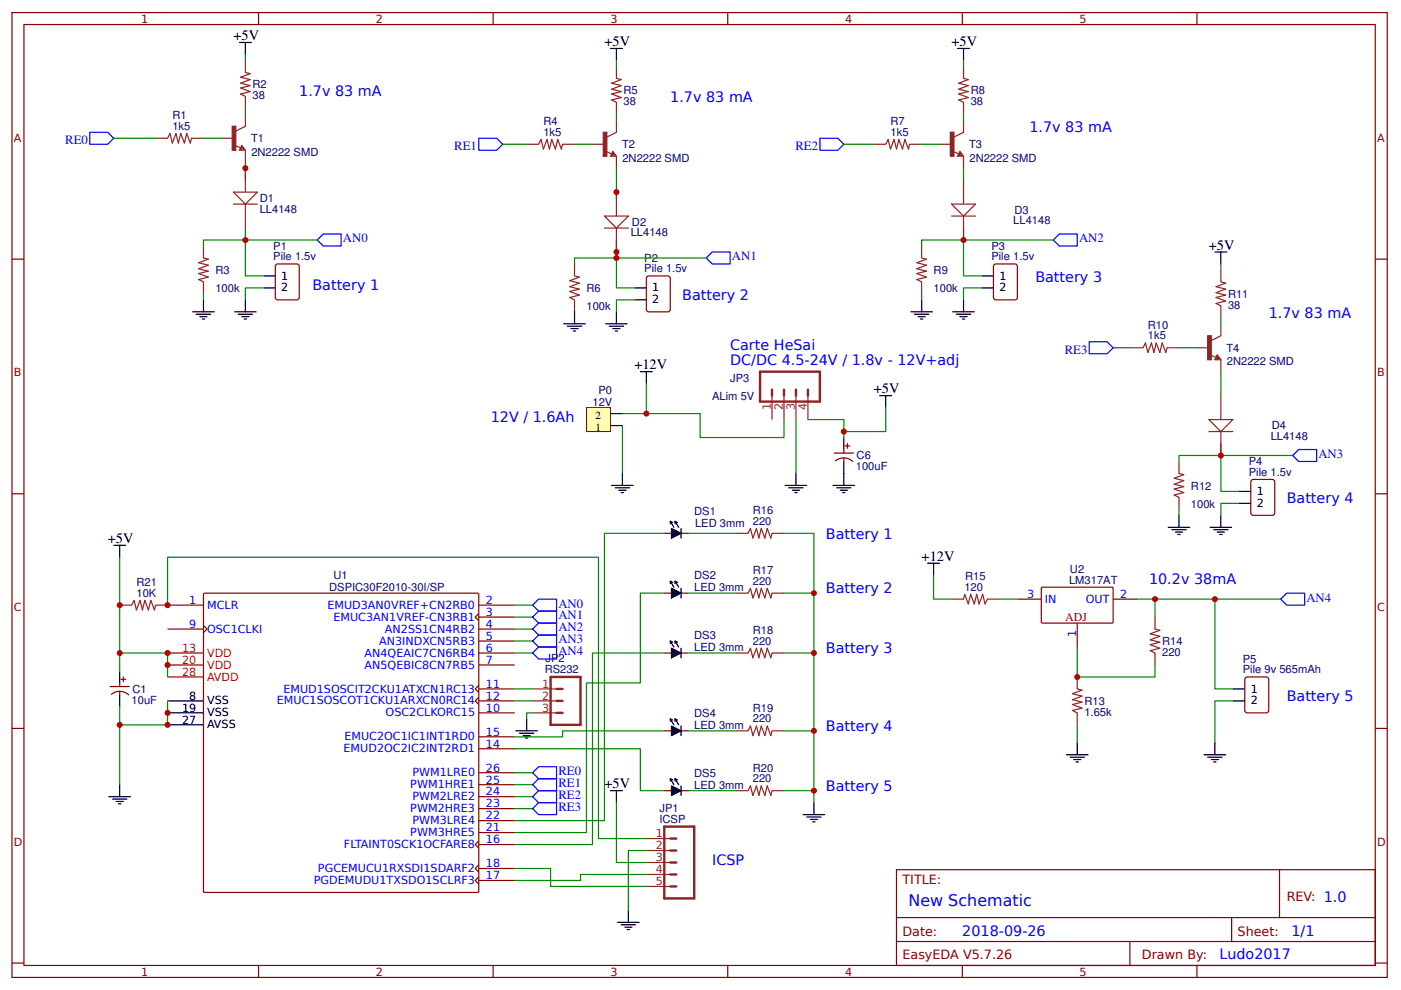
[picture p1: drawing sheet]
<svg xmlns="http://www.w3.org/2000/svg" width="310mm" height="219mm" viewBox="0 0 310 219" stroke-linecap="round" stroke-linejoin="round" font-family="sans-serif">
<g fill="none" stroke="#800" stroke-width=".26">
<path d="M2.6 2.8h304.1v213.2h-304.1zM5.3 5.4h298.7v208h-298.7zM57.1 2.8v2.6M109 2.8v2.6M160.9 2.8v2.6M212.7 2.8v2.6M264.6 2.8v2.6M2.6 57.3h2.7M60.9 58.6l.5-.3h4.2l.5 .3v7.1l-.2 .5-4.5 .1-.5-.3zM219.7 58.6l.4-.3h4.3l.4 .3 .1 7.1-.3 .5-4.5 .1-.4-.3zM304 57.3h2.7M142.9 61.2l.5-.2h4.2l.5 .2 .1 7.2-.3 .5h-4.5l-.5-.2z"/>
<path d="M2.6 109.1h2.7M276.6 106.2l.4-.2h4.3l.4 .2 .1 7.2-.3 .4-4.5 .1-.4-.3zM304 109.1h2.7M37 133.7h8M37 139h8M45 138.2l.8 .8-.8 .8M45.1 131.1h60.5l.2 .1v65.8l-.1 .2h-60.5l-.2-.1v-65.7zM105.8 135.6l-.8 .8 .8 .8M105.8 133.7h8M105.8 136.4h8M105.8 139h8M105.8 151.5l-.8 .8 .8 .8"/>
<path d="M105.8 154.1l-.8 .8 .8 .8M105.8 141.7h8M105.8 144.3h8M105.8 147h8M105.8 157.6h8M105.8 152.3h8M105.8 154.9h8M275.2 149.9l.5-.3h4.2l.5 .3 .1 7.1-.3 .5-4.5 .1-.5-.3zM2.6 161h2.7M105.8 165.5h8M105.8 162.9h8M105.8 178.7h8"/>
<path d="M105.8 176.1h8M105.8 173.4h8M105.8 170.8h8M304 161h2.7M105.8 185.9l-.8 .8 .8 .8M105.8 193.8l-.8 .8 .8 .8M105.8 191.2l-.8 .8 .8 .7M105.8 186.7h8M105.8 194.6h8M105.8 192h8M105.8 184h8M105.8 181.4h8"/>
<path d="M198.2 192.2h105.8v21.2h-105.8zM282.8 192.2v10.6M2.6 212.9h2.7M57.1 213.4v2.6M109 213.4v2.6M160.9 213.4v2.6M198.2 202.8h105.8M198.2 208.1h105.8M212.7 213.4v2.6M249.8 208.1v5.3M264.6 213.4v2.6M272.3 202.8v5.3"/>
<path d="M304 212.9h2.7"/>
</g>
<g fill="none" stroke="#000" stroke-width=".26">
<path d="M52.9 9.4h2.7M54.2 9.4v2.6M134.9 10.7h2.7M136.3 10.7v2.7M211.7 10.7h2.6M213 10.7v2.7M268.6 55.7h2.6M269.9 55.7v2.6M42.6 68.9h4.8M43.4 69.5h3.2M44.2 70h1.6M44.7 70.5h.5"/>
<path d="M45 66.3v2.6M51.9 68.9h4.7M52.7 69.5h3.1M53.4 70h1.6M54 70.5h.5M54.2 66.3v2.6M58.2 61h2.7M58.2 63.6h2.7M124.6 71.6h4.8M125.4 72.1h3.2M126.2 72.6h1.6M126.7 73.2h.6"/>
<path d="M127 68.9v2.7M133.9 71.6h4.7M134.7 72.1h3.1M135.5 72.6h1.6M136 73.2h.5M136.3 68.9v2.7M140.2 63.6h2.7M140.2 66.3h2.7M201.3 68.9h4.8M202.1 69.5h3.2M202.9 70h1.6M203.5 70.5h.5"/>
<path d="M203.7 66.3v2.6M210.6 68.9h4.8M211.4 69.5h3.2M212.2 70h1.6M212.7 70.5h.6M213 66.3v2.6M217 61h2.6M217 63.6h2.6M258.2 116.5h4.8M259 117.1h3.2M259.8 117.6h1.6M260.3 118.1h.6"/>
<path d="M260.6 113.9v2.6M267.5 116.5h4.8M268.3 117.1h3.2M269.1 117.6h1.6M269.6 118.1h.5M269.9 113.9v2.6M273.8 108.6h2.7M273.8 111.3h2.7M25.1 120.5h2.7M26.5 120.5v2.7M205.1 124.5h2.6M206.4 124.5v2.6"/>
<path d="M37 154.9h8M37 157.6h8M272.5 154.9h2.7M272.5 152.3h2.7M24.1 176.1h4.7M24.9 176.6h3.1M25.7 177.1h1.6M26.2 177.7h.5M26.5 173.4v2.7M37 160.2h8M134.9 174.8h2.7M136.3 174.8v2.6"/>
<path d="M179.9 177.4v2.6M235.7 166.8h4.8M236.5 167.3h3.2M237.3 167.9h1.6M237.9 168.4h.5M238.1 164.2v2.6M266.2 166.8h4.7M267 167.3h3.1M267.8 167.9h1.5M268.3 168.4h.5M268.6 164.2v2.6M177.5 180h4.8"/>
<path d="M178.3 180.6h3.2M179.1 181.1h1.6M179.7 181.6h.5M136.5 203.9h4.8M137.3 204.4h3.2M138.1 204.9h1.6M138.6 205.4h.6M138.9 201.2v2.7"/>
</g>
<path d="M37 144.3h8M37 147h8M37 149.6h8" fill="none" stroke="#f00" stroke-width=".26"/>
<g fill="none" stroke="#8d2323" stroke-width=".26">
<path d="M54.2 13.4v2.6l1.1 .3-2.1 .8 2.1 .5-2.1 .8 2.1 .5-2.1 .5 2.1 .8-2.1 .6 1 .5v2.6M136.3 14.7v2.6l1 .3-2.1 .8 2.1 .5-2.1 .8 2.1 .5-2.1 .6 2.1 .8-2.1 .5 1.1 .5v2.7M213 14.7v2.6l1 .3-2.1 .8 2.1 .5-2.1 .8 2.1 .5-2.1 .6 2.1 .8-2.1 .5 1.1 .5v2.7M34.4 30.6h2.6l.6-1.1 .5 2.1 .8-2.1 .5 2.1 .6-2.1 .7 2.1 .6-2.1 .8 2.1 .2-1h2.7M48.9 30.6h2.7M51.9 32.1l1.3 .6M53.4 32.1l.8 1.1h-1.3zM53.4 32.4l.6 .5h-.8zM53.4 32.7v.2M54.2 25.3v2.6l-2.1 1.1M54.2 33.2v2.7M116.4 31.9h2.7l.5-1.1 .5 2.1 .8-2.1 .5 2.1 .6-2.1 .8 2.1 .5-2.1 .8 2.1 .3-1h2.6"/>
<path d="M131 31.9h2.6M133.9 33.5l1.3 .5M135.5 33.5l.8 1h-1.4zM135.5 33.7l.5 .6h-.8zM135.5 34v.3M136.3 26.6v2.6l-2.2 1.1M136.3 34.5v2.7M193.1 31.9h2.7l.5-1.1 .5 2.1 .8-2.1 .6 2.1 .5-2.1 .8 2.1 .5-2.1 .8 2.1 .3-1h2.6M207.7 31.9h2.6M210.6 33.5l1.3 .5M212.2 33.5l.8 1h-1.3zM212.2 33.7l.5 .6h-.8z"/>
<path d="M212.2 34v.3M213 26.6v2.6l-2.1 1.1M213 34.5v2.7M45 54.4v2.6l1 .3-2.1 .8 2.1 .5-2.1 .8 2.1 .5-2.1 .6 2.1 .8-2.1 .5 1.1 .5v2.7M127 58.3v2.7l1.1 .3-2.2 .7 2.2 .6-2.2 .8 2.2 .5-2.2 .5 2.2 .8-2.2 .5 1.1 .6v2.6M203.7 54.4v2.6l1.1 .3-2.1 .8 2.1 .5-2.1 .8 2.1 .5-2.1 .6 2.1 .8-2.1 .5 1 .5v2.7M269.9 59.7v2.6l1 .3-2.1 .8 2.1 .5-2.1 .8 2.1 .5-2.1 .5 2.1 .8-2.1 .6 1.1 .5v2.6M250 76.9h2.7l.5-1.1 .5 2.1 .8-2.1 .6 2.1 .5-2.1 .8 2.1 .5-2.1 .8 2.1 .3-1h2.6M264.6 76.9h2.6M267.5 78.4l1.3 .6M269.1 78.4l.8 1.1h-1.3zM269.1 78.7l.5 .5h-.8z"/>
<path d="M269.1 79v.2M269.9 71.6v2.6l-2.1 1.1M269.9 79.5v2.7M162.7 117.9h2.7l.5-1.1 .5 2.1 .8-2.1 .5 2.1 .6-2.1 .8 2.1 .5-2.1 .8 2.1 .3-1h2.6M260.6 102v2.6l1.1 .3-2.1 .8 2.1 .5-2.1 .8 2.1 .6-2.1 .5 2.1 .8-2.1 .5 1 .5v2.7M26.5 133.7h2.6l.5-1 .6 2.1 .8-2.1 .5 2.1 .5-2.1 .8 2.1 .5-2.1 .8 2.1 .3-1.1h2.6M162.7 131.1h2.7l.5-1.1 .5 2.2 .8-2.2 .5 2.2 .6-2.2 .8 2.2 .5-2.2 .8 2.2 .3-1.1h2.6M255.3 136.4v2.6l1.1 .3-2.1 .8 2.1 .5-2.1 .8 2.1 .5-2.1 .6 2.1 .8-2.1 .5 1 .5v2.7M162.7 144.3h2.7l.5-1 .5 2.1 .8-2.1 .5 2.1 .6-2.1 .8 2.1 .5-2.1 .8 2.1 .3-1.1h2.6M162.7 161.5h2.7l.5-1 .5 2.1 .8-2.1 .5 2.1 .6-2.1 .8 2.1 .5-2.1 .8 2.1 .3-1.1h2.6M162.7 174.8h2.7l.5-1.1 .5 2.1 .8-2.1 .5 2.1 .6-2.1 .8 2.1 .5-2.1 .8 2.1 .3-1h2.6"/>
</g>
<g fill="#8d2323" stroke="#8d2323" stroke-width=".26">
<path d="M51.3 27.9h.8v5.3h-.8z"/>
<path d="M133.3 29.2h.8v5.3h-.8z"/>
<path d="M210.1 29.2h.8v5.3h-.8z"/>
<path d="M267 74.2h.8v5.3h-.8z"/>
</g>
<g fill="none" stroke="#080" stroke-width=".26">
<path d="M54.2 12v1.4M136.3 13.4v1.3M213 13.4v1.3M45 30.6h3.9M54.2 23.9v1.4M127 31.9h4M136.3 25.3v1.3M203.7 31.9h4M213 25.3v1.3M54.2 50.4v10.6h4M54.2 53h15.9M136.3 53v10.6h3.9"/>
<path d="M136.3 57h19.8M213 50.4v10.6h4M213 53h19.8M269.9 58.3v1.4M45 65v1.3M58.2 63.6h-4v2.7M140.2 66.3h-3.9v2.6M203.7 65v1.3M217 63.6h-4v2.7M260.6 76.9h4M269.9 70.2v1.4M269.9 98v10.6h3.9"/>
<path d="M152.1 117.9h10.6M173.3 117.9h6.6v59.5M260.6 112.6v1.3M269.9 100.7h15.9M273.8 111.3h-3.9v2.6M26.5 123.2v21.1h10.5v5.3M37 133.7v-10.5h95.3v62.1h10.6M113.8 133.7h3.9M113.8 136.4h3.9M113.8 139h3.9M146.8 131.1h-5.2v19.8h-12v33.1h-15.8M152.1 131.1h10.6"/>
<path d="M173.3 131.1h6.6M255.3 132.4h13.3v19.9h3.9M37 154.9v5.3h-10.5v13.2M113.8 141.7h3.9M113.8 144.3h3.9M152.1 144.3h10.6M173.3 144.3h6.6M272.5 154.9h-3.9v9.3M113.8 165.5h27.8v9.3h5.2M113.8 170.8h3.9M113.8 173.4h3.9M113.8 176.1h3.9"/>
<path d="M113.8 178.7h3.9M136.3 177.4v13.2h6.6M146.8 161.5h-22.4v1.4h-10.6M152.1 174.8h10.6M173.3 174.8h6.6M173.3 161.5h6.6M113.8 192h7.9v3.9h21.2M142.9 188h-4v13.2M142.9 193.3h-14.6v1.3h-14.5"/>
</g>
<g fill="none" stroke="#00f" stroke-width=".26">
<path d="M19.8 29.2h4l1.3 1.4-1.3 1.3h-4zM105.8 30.6h4l1.3 1.3-1.3 1.3h-4zM181.2 30.6h4l1.3 1.3-1.3 1.3h-4zM70.1 53l1.3-1.3h4v2.7h-4zM156.1 57l1.3-1.3h4v2.6h-4zM234.2 51.7h3.9v2.7h-3.9l-1.4-1.4zM240.8 75.5h3.9l1.4 1.4-1.4 1.3h-3.9zM285.8 100.7l1.3-1.3h3.9v2.6h-3.9zM117.7 133.7l1.4-1.3h3.9v2.7h-3.9zM117.7 139l1.4-1.3h3.9v2.7h-3.9zM119.1 135.1h3.9v2.6h-3.9l-1.4-1.3zM283.1 132.4l1.3-1.3h4v2.6h-4z"/>
<path d="M117.7 141.7l1.4-1.3h3.9v2.6h-3.9zM119.1 143h3.9v2.7h-3.9l-1.4-1.4zM117.7 170.8l1.4-1.3h3.9v2.6h-3.9zM117.7 173.4l1.4-1.3h3.9v2.7h-3.9zM117.7 178.7l1.4-1.3h3.9v2.6h-3.9zM119.1 174.8h3.9v2.6h-3.9l-1.4-1.3z"/>
</g>
<path d="M129.6 90.1h5.3v5.3h-5.3z" fill="#ffffb0" stroke="#800000" stroke-width=".22"/>
<g fill="none" stroke="#000" stroke-width=".26">
<path d="M134.9 94.1h2.7M134.9 91.4h2.7M141.6 82.2h2.6M142.9 82.2v2.6M186.5 96.7v2.7M194.5 87.4h2.6M195.8 87.4v2.7M135.2 107.3h4.8M136 107.8h3.2M136.8 108.3h1.6M137.3 108.9h.5M137.6 104.6v2.7"/>
<path d="M148.2 115.2l.8 1.3M148.4 116.8l2.1 1.1-2.1 1zM148.4 117.1l1.9 .8-1.9 .8M148.7 115.5l-.5-.3v.6M148.7 117.6l.8-.3-1.1 .6 1.4-.3-1.4 .5 1.4-.2-1.1 .5 1.3-.5-1.3-.8v1.6M148.7 117.3h.3M149.2 115.2l.8 1.3M149.8 115.5l-.6-.3v.6M150.5 116.8v2.1M173.6 107.3h4.7M174.4 107.8h3.1M175.2 108.3h1.5"/>
<path d="M175.7 108.9h.5M175.9 104.6v2.7M184.1 107.3h4.8M184.9 107.8h3.2M185.7 108.3h1.6M186.3 108.9h.5M186.5 102v5.3M148.2 128.5l.8 1.3M148.4 130l2.1 1.1-2.1 1.1zM148.4 130.3l1.9 .8-1.9 .8M148.7 128.7l-.5-.2v.5M148.7 130.8l.8-.2-1.1 .5 1.4-.3-1.4 .6 1.4-.3-1.1 .5 1.3-.5-1.3-.8v1.6"/>
<path d="M148.7 130.6h.3M149.2 128.5l.8 1.3M149.8 128.7l-.6-.2v.5M150.5 130v2.2M26.5 148.3v2.6M26.5 153.6v2.6M116.4 158.9v2.6M148.2 141.7l.8 1.3M148.2 158.9l.8 1.3M148.4 143.3l2.1 1-2.1 1.1zM148.4 143.5l1.9 .8-1.9 .8M148.7 141.9l-.5-.2v.5"/>
<path d="M148.7 144.1l.8-.3-1.1 .5 1.4-.2-1.4 .5 1.4-.3-1.1 .6 1.3-.6-1.3-.8v1.6M148.7 159.1l-.5-.2v.5M148.7 143.8h.3M149.2 141.7l.8 1.3M149.2 158.9l.8 1.3M149.8 141.9l-.6-.2v.5M149.8 159.1l-.6-.2v.5M150.5 143.3v2.1M114 161.5h4.8M114.8 162.1h3.2M115.6 162.6h1.6M116.2 163.1h.5"/>
<path d="M148.2 172.1l.8 1.3M148.4 160.5l2.1 1-2.1 1.1zM148.4 160.7l1.9 .8-1.9 .8M148.4 173.7l2.1 1.1-2.1 1zM148.4 174l1.9 .8-1.9 .8M148.7 161.3l.8-.3-1.1 .5 1.4-.2-1.4 .5 1.4-.3-1.1 .6 1.3-.6-1.3-.8v1.6M148.7 172.4l-.5-.3v.5M148.7 174.5l.8-.3-1.1 .6 1.4-.3-1.4 .5 1.4-.2-1.1 .5 1.3-.5-1.3-.8v1.6M148.7 161h.3M148.7 174.2h.3M149.2 172.1l.8 1.3M149.8 172.4l-.6-.3v.5"/>
<path d="M150.5 160.5v2.1M150.5 173.7v2.1"/>
</g>
<g fill="none" stroke="#080" stroke-width=".26">
<path d="M25.1 30.6h9.3M54.2 35.9v3.9M111.1 31.9h5.3M136.3 37.2v6.6M186.5 31.9h6.6M213 37.2v2.6M54.2 53h-9.2v1.4M136.3 57h-9.3v1.3M213 53h-9.3v1.4M246.1 76.9h3.9M137.6 91.4h17.2v5.3h18.5v-4M137.6 94.1v10.5"/>
<path d="M142.9 84.8v6.6M175.9 92.7v11.9M178.6 92.7h7.9v2.7M195.8 90.1v5.3h-9.3v1.3M269.9 82.2v5.2M146.8 117.9h-13.2v63.5h-19.8M269.9 100.7h-9.3v1.3M206.4 127.1v5.3h3.9M220.9 132.4h4M251.4 132.4h3.9v4M268.6 132.4h14.5M26.5 144.3v4"/>
<path d="M26.5 156.2v4M113.8 152.3h3.9M113.8 154.9h3.9M117.7 157.6h-1.3v1.3M146.8 144.3h-15.8v42.4h-17.2M238.1 143v6.6h17.2v-2.6M152.1 161.5h10.6M238.1 160.2v4"/>
</g>
<g fill="none" stroke="#800" stroke-width=".26">
<path d="M186.5 99.4v.7M186.8 98.6h1.1M187.3 98v1.1M146.8 117.9h1.6M150.5 117.9h1.6M184.4 100.1h4.2M184.6 101.9a2.84 2.84 0 0 1 4 .2M186.5 101.2v.8M146.8 131.1h1.6M150.5 131.1h1.6M224.9 132.4h5.3M230.2 129.9l.3-.1h15.4l.2 .2-.1 7.6-.2 .1h-15.5l-.1-.2z"/>
<path d="M238.1 137.7v5.3M246.1 132.4h5.3M24.3 151.7h4.3M24.6 153.5a2.84 2.84 0 0 1 3.9 .1M26.5 150.9v.8M26.5 152.8v.8M26.7 150.2h1.1M27.3 149.6v1.1M146.8 144.3h1.6M150.5 144.3h1.6M146.8 161.5h1.6M146.8 174.8h1.6"/>
<path d="M150.5 161.5h1.6M150.5 174.8h1.6"/>
</g>
<g fill="none" stroke="#8d2323" stroke-width=".53">
<path d="M168 82.2h13.2v6.6h-13.2zM170.7 86.1v1.3M173.3 86.1v1.3M175.9 86.1v1.3M178.6 86.1v1.3M121.7 149.6h6.6v10.6h-6.6zM123 157.6h1.4M123 154.9h1.4M123 152.3h1.4M146.8 182.7h6.7v15.9h-6.7zM148.2 190.6h1.3M148.2 188h1.3"/>
<path d="M148.2 185.3h1.3M148.2 195.9h1.3M148.2 193.3h1.3"/>
</g>
<g fill="none" stroke="#8d2323" stroke-width=".26">
<path d="M54.2 37.2v5.3M213 39.8v5.3M51.6 42.5h5.3l-2.7 2.6zM51.6 45.1h5.3M54.2 45.1v5.3M133.6 47.8h5.3l-2.6 2.6zM133.6 50.4h5.3M136.3 42.5v5.3M136.3 50.4v5.3M210.3 45.1h5.3l-2.6 2.7zM210.3 47.8h5.3M213 47.8v5.2"/>
<path d="M170.7 87.4v5.3M173.3 87.4v5.3M175.9 87.4v5.3M178.6 87.4v5.3M267.2 92.7h5.3l-2.6 2.7zM267.2 95.4h5.3M269.9 87.4v5.3M269.9 95.4v5.3M210.3 132.4h2.7l.3-1 .7 2.1 .6-2.1 .8 2.1 .5-2.1 .5 2.1 .8-2.1 .6 2.1 .5-1.1h2.6M117.7 152.3h5.3M117.7 154.9h5.3M117.7 157.6h5.3"/>
<path d="M238.1 149.6v2.7l1.1 .2-2.1 .8 2.1 .6-2.1 .7 2.1 .6-2.1 .5 2.1 .8-2.1 .5 1 .6v2.6M142.9 185.3h5.3M142.9 188h5.3M142.9 190.6h5.3M142.9 193.3h5.3M142.9 195.9h5.3"/>
</g>
<g fill="#c00">
<circle cx="136.3" cy="42.5" r=".66"/>
<circle cx="136.3" cy="55.7" r=".66"/>
<circle cx="26.5" cy="160.2" r=".66"/>
<circle cx="268.6" cy="132.4" r=".66"/>
<circle cx="255.3" cy="132.4" r=".66"/>
<circle cx="238.1" cy="149.6" r=".66"/>
<circle cx="26.5" cy="133.7" r=".66"/>
<circle cx="179.9" cy="174.8" r=".66"/>
<circle cx="179.9" cy="144.3" r=".66"/>
<circle cx="136.3" cy="57" r=".66"/>
<circle cx="269.9" cy="100.7" r=".66"/>
<circle cx="54.2" cy="53" r=".66"/>
<circle cx="37" cy="157.6" r=".66"/>
<circle cx="37" cy="144.3" r=".66"/>
<circle cx="37" cy="147" r=".66"/>
<circle cx="37" cy="160.2" r=".66"/>
<circle cx="213" cy="53" r=".66"/>
<circle cx="179.9" cy="131.1" r=".66"/>
<circle cx="179.9" cy="161.5" r=".66"/>
<circle cx="37" cy="133.7" r=".66"/>
<circle cx="186.5" cy="95.4" r=".66"/>
<circle cx="142.9" cy="91.4" r=".66"/>
<circle cx="26.5" cy="144.3" r=".66"/>
<circle cx="54.2" cy="37.2" r=".66"/>
</g>
<text font-size="3.5" fill="#00f" x="200.8" y="200.2">New Schematic</text>
<g font-size="3.2">
<text x="51.6" y="8.9">+5V</text>
<text x="133.6" y="10.2">+5V</text>
<text x="210.3" y="10.2">+5V</text>
<text x="267.2" y="55.2">+5V</text>
<text x="140.2" y="81.6">+12V</text>
<text x="193.1" y="86.9">+5V</text>
<text x="23.8" y="120">+5V</text>
<text x="203.7" y="124">+12V</text>
<text x="133.6" y="174.2">+5V</text>
</g>
<g font-size="3.2" fill="#00f">
<text x="66.1" y="21.3">1.7v 83 mA</text>
<text x="148.2" y="22.6">1.7v 83 mA</text>
<text x="227.5" y="29.2">1.7v 83 mA</text>
<text x="69.1" y="64.2">Battery 1</text>
<text x="228.9" y="62.3">Battery 3</text>
<text x="150.8" y="66.3">Battery 2</text>
<text x="280.5" y="70.2">1.7v 83 mA</text>
<text x="161.4" y="77.4">Carte HeSai</text>
<text x="161.4" y="80.6">DC/DC 4.5-24V / 1.8v - 12V+adj</text>
<text x="108.5" y="93.3">12V / 1.6Ah</text>
<text x="284.4" y="111.3">Battery 4</text>
<text x="182.6" y="119.2">Battery 1</text>
<text x="182.6" y="131.1">Battery 2</text>
<text x="254" y="129">10.2v 38mA</text>
<text x="182.6" y="144.3">Battery 3</text>
<text x="284.4" y="154.9">Battery 5</text>
<text x="182.6" y="161.5">Battery 4</text>
<text x="182.6" y="174.8">Battery 5</text>
<text x="157.4" y="191.2">ICSP</text>
<text x="212.7" y="206.8">2018-09-26</text>
<text x="285.5" y="206.8">1/1</text>
<text x="269.6" y="212.1">Ludo2017</text>
</g>
<g font-size="2.8" fill="#00f">
<text x="14.4" y="31.9">RE0</text>
<text x="100.4" y="33.2">RE1</text>
<text x="175.8" y="33.2">RE2</text>
<text x="75.8" y="53.6">AN0</text>
<text x="238.5" y="53.6">AN2</text>
<text x="161.8" y="57.5">AN1</text>
<text x="235.4" y="78.2">RE3</text>
<text x="291.4" y="101.2">AN3</text>
<text x="123.4" y="134.3">AN0</text>
<text x="123.4" y="136.9">AN1</text>
<text x="288.8" y="133">AN4</text>
<text x="123.4" y="139.6">AN2</text>
<text x="123.4" y="142.2">AN3</text>
<text x="123.4" y="144.9">AN4</text>
<text x="123.4" y="171.3">RE0</text>
<text x="123.4" y="174">RE1</text>
<text x="123.4" y="176.6">RE2</text>
<text x="123.4" y="179.3">RE3</text>
</g>
<g font-size="2.8" fill="#800">
<text x="199.5" y="195.4">TITLE:</text>
<text x="284.4" y="199.1">REV: 1.0</text>
<text x="199.5" y="206.8">Date:</text>
<text x="273.6" y="206.8">Sheet:</text>
<text x="199.5" y="212.1">EasyEDA V5.7.26</text>
<text x="252.4" y="212.1">Drawn By:</text>
</g>
<text font-size="2.6" fill="#800" x="235.5" y="137.2">ADJ</text>
<g font-size="2.5" fill="#800">
<text x="31.2" y="5">1</text>
<text x="83.1" y="5">2</text>
<text x="134.9" y="5">3</text>
<text x="186.8" y="5">4</text>
<text x="238.7" y="5">5</text>
<text x="3" y="31.4">A</text>
<text x="304.4" y="31.4">A</text>
<text x="3" y="83.2">B</text>
<text x="304.4" y="83.2">B</text>
<text x="3" y="135.1">C</text>
<text x="304.4" y="135.1">C</text>
<text x="3" y="186.9">D</text>
<text x="304.4" y="186.9">D</text>
<text x="31.2" y="215.6">1</text>
<text x="83.1" y="215.6">2</text>
<text x="134.9" y="215.6">3</text>
<text x="186.8" y="215.6">4</text>
<text x="238.7" y="215.6">5</text>
</g>
<g font-size="2.5" fill="#000080">
<text x="55.8" y="21.9">38</text>
<text x="55.8" y="19.5">R2</text>
<text x="137.8" y="23.2">38</text>
<text x="137.8" y="20.8">R5</text>
<text x="214.6" y="23.2">38</text>
<text x="214.6" y="20.8">R8</text>
<text x="38.1" y="28.7">1k5</text>
<text x="38.1" y="26.3">R1</text>
<text x="120.1" y="27.6">R4</text>
<text x="196.9" y="27.6">R7</text>
<text x="55.5" y="31.4">T1</text>
<text x="55.6" y="34.4">2N2222 SMD</text>
<text x="120.1" y="30">1k5</text>
<text x="137.5" y="32.7">T2</text>
<text x="137.6" y="35.7">2N2222 SMD</text>
<text x="196.9" y="30">1k5</text>
<text x="214.2" y="32.7">T3</text>
<text x="214.3" y="35.7">2N2222 SMD</text>
<text x="57.4" y="47">LL4148</text>
<text x="57.4" y="44.6">D1</text>
<text x="224.3" y="47.2">D3</text>
<text x="139.4" y="52.3">LL4148</text>
<text x="139.7" y="49.9">D2</text>
<text x="224" y="49.6">LL4148</text>
<text x="60.4" y="57.5">Pile 1.5v</text>
<text x="60.4" y="55.2">P1</text>
<text x="142.4" y="57.8">P2</text>
<text x="219.2" y="57.5">Pile 1.5v</text>
<text x="219.2" y="55.2">P3</text>
<text x="47.6" y="64.6">100k</text>
<text x="47.6" y="60.6">R3</text>
<text x="129.6" y="64.6">R6</text>
<text x="142.4" y="60.2">Pile 1.5v</text>
<text x="206.4" y="64.6">100k</text>
<text x="206.4" y="60.6">R9</text>
<text x="271.5" y="65.8">R11</text>
<text x="129.6" y="68.5">100k</text>
<text x="271.5" y="68.2">38</text>
<text x="253.7" y="75">1k5</text>
<text x="253.7" y="72.6">R10</text>
<text x="271.1" y="77.7">T4</text>
<text x="271.2" y="80.7">2N2222 SMD</text>
<text x="131" y="89.7">12V</text>
<text x="132.3" y="87">P0</text>
<text x="157.4" y="88.4">ALim 5V</text>
<text x="161.4" y="84.4">JP3</text>
<text x="281.1" y="94.9">D4</text>
<text x="189.4" y="101.5">C6</text>
<text x="280.9" y="97.2">LL4148</text>
<text x="189.2" y="103.9">100uF</text>
<text x="276" y="105.2">Pile 1.5v</text>
<text x="276" y="102.8">P4</text>
<text x="153.5" y="113.8">DS1</text>
<text x="166.4" y="113.6">R16</text>
<text x="263.3" y="112.2">100k</text>
<text x="263.3" y="108.2">R12</text>
<text x="153.6" y="116.4">LED 3mm</text>
<text x="166.4" y="116">220</text>
<text x="30.2" y="131.9">10K</text>
<text x="30.2" y="129.5">R21</text>
<text x="72.8" y="130.7">DSPIC30F2010-30I/SP</text>
<text x="73.7" y="127.9">U1</text>
<text x="153.5" y="130.7">LED 3mm</text>
<text x="153.5" y="128.1">DS2</text>
<text x="166.4" y="129.2">220</text>
<text x="166.4" y="126.9">R17</text>
<text x="213.2" y="130.6">120</text>
<text x="213.4" y="128.2">R15</text>
<text x="236.3" y="129">LM317AT</text>
<text x="236.5" y="126.6">U2</text>
<text x="153.5" y="143.9">LED 3mm</text>
<text x="153.5" y="141.3">DS3</text>
<text x="166.4" y="142.5">220</text>
<text x="166.4" y="140.1">R18</text>
<text x="256.9" y="142.5">R14</text>
<text x="120.4" y="148.8">RS232</text>
<text x="120.6" y="146.4">JP2</text>
<text x="256.9" y="144.9">220</text>
<text x="274.7" y="148.8">Pile 9v 565mAh</text>
<text x="274.7" y="146.4">P5</text>
<text x="29.1" y="155.5">10uF</text>
<text x="29.3" y="153.1">C1</text>
<text x="239.7" y="155.8">R13</text>
<text x="153.5" y="161.1">LED 3mm</text>
<text x="153.5" y="158.5">DS4</text>
<text x="166.4" y="159.7">220</text>
<text x="166.4" y="157.3">R19</text>
<text x="239.7" y="158.2">1.65k</text>
<text x="153.5" y="171.7">DS5</text>
<text x="166.4" y="172.9">220</text>
<text x="166.4" y="170.5">R20</text>
<text x="145.8" y="179.5">JP1</text>
<text x="153.5" y="174.4">LED 3mm</text>
<text x="145.8" y="181.9">ICSP</text>
</g>
<g font-size="2.5">
<text x="62.2" y="61.8">1</text>
<text x="62.2" y="64.4">2</text>
<text x="144.2" y="64.4">1</text>
<text x="220.9" y="61.8">1</text>
<text x="220.9" y="64.4">2</text>
<text x="144.2" y="67.1">2</text>
<text x="277.8" y="109.4">1</text>
<text x="277.8" y="112.1">2</text>
<text x="41.8" y="154.6">8</text>
<text x="45.8" y="155.7">VSS</text>
<text x="276.5" y="153.1">1</text>
<text x="276.5" y="155.7">2</text>
<text x="40.2" y="157.3">19</text>
<text x="40.2" y="159.9">27</text>
<text x="45.8" y="158.4">VSS</text>
<text x="45.8" y="161">AVSS</text>
</g>
<g font-size="2.5" fill="#8d2323">
<text x="170.4" y="90.6" transform="rotate(-90 170.4 90.6)">1</text>
<text x="173" y="90.6" transform="rotate(-90 173 90.6)">2</text>
<text x="175.7" y="90.6" transform="rotate(-90 175.7 90.6)">3</text>
<text x="178.3" y="90.6" transform="rotate(-90 178.3 90.6)">4</text>
<text x="119.9" y="152">1</text>
<text x="119.9" y="154.6">2</text>
<text x="119.9" y="157.3">3</text>
<text x="145" y="185.1">1</text>
<text x="145" y="187.7">2</text>
<text x="145" y="190.4">3</text>
<text x="145" y="193">4</text>
<text x="145" y="195.7">5</text>
</g>
<g font-size="2.5" fill="#00f">
<text x="41.8" y="133.5">1</text>
<text x="45.8" y="134.5">MCLR</text>
<text x="72.4" y="134.5">EMUD3AN0VREF+CN2RB0</text>
<text x="73.7" y="137.2">EMUC3AN1VREF-CN3RB1</text>
<text x="107.4" y="133.5">2</text>
<text x="107.4" y="136.1">3</text>
<text x="227" y="132.2">3</text>
<text x="231" y="133.2">IN</text>
<text x="240" y="133.2">OUT</text>
<text x="247.6" y="132.2">2</text>
<text x="41.8" y="138.8">9</text>
<text x="45.8" y="139.8">OSC1CLKI</text>
<text x="83.8" y="142.5">AN3INDXCN5RB3</text>
<text x="85.1" y="139.8">AN2SS1CN4RB2</text>
<text x="107.4" y="138.8">4</text>
<text x="107.4" y="141.4">5</text>
<text x="237.9" y="140.9" transform="rotate(-90 237.9 140.9)">1</text>
<text x="80.6" y="147.8">AN5QEBIC8CN7RB5</text>
<text x="80.6" y="145.1">AN4QEAIC7CN6RB4</text>
<text x="107.4" y="144.1">6</text>
<text x="107.4" y="146.7">7</text>
<text x="61.2" y="155.7">EMUC1SOSCOT1CKU1ARXCN0RC14</text>
<text x="62.7" y="153.1">EMUD1SOSCIT2CKU1ATXCN1RC13</text>
<text x="107.4" y="152">11</text>
<text x="107.4" y="154.6">12</text>
<text x="85.2" y="158.4">OSC2CLKORC15</text>
<text x="107.4" y="157.3">10</text>
<text x="75.9" y="166.3">EMUD2OC2IC2INT2RD1</text>
<text x="76.1" y="163.6">EMUC2OC1IC1INT1RD0</text>
<text x="107.4" y="165.2">14</text>
<text x="107.4" y="162.6">15</text>
<text x="91.2" y="171.6">PWM1LRE0</text>
<text x="107.4" y="173.2">25</text>
<text x="107.4" y="170.5">26</text>
<text x="90.7" y="179.5">PWM2HRE3</text>
<text x="90.7" y="174.2">PWM1HRE1</text>
<text x="91.2" y="176.9">PWM2LRE2</text>
<text x="107.4" y="178.5">23</text>
<text x="107.4" y="175.8">24</text>
<text x="90.7" y="184.8">PWM3HRE5</text>
<text x="91.2" y="182.2">PWM3LRE4</text>
<text x="107.4" y="183.8">21</text>
<text x="107.4" y="181.1">22</text>
<text x="76" y="187.5">FLTAINT0SCK1OCFARE8</text>
<text x="107.4" y="186.4">16</text>
<text x="107.4" y="191.7">18</text>
<text x="69.4" y="195.4">PGDEMUDU1TXSDO1SCLRF3</text>
<text x="70.3" y="192.7">PGCEMUCU1RXSDI1SDARF2</text>
<text x="107.4" y="194.3">17</text>
</g>
<g font-size="2.5" fill="#f00">
<text x="40.2" y="144.1">13</text>
<text x="40.2" y="146.7">20</text>
<text x="40.2" y="149.4">28</text>
<text x="45.8" y="145.1">VDD</text>
<text x="45.8" y="147.8">VDD</text>
<text x="45.8" y="150.4">AVDD</text>
</g>
<g font-size="2.4">
<text x="131.6" y="95.2">1</text>
<text x="131.6" y="92.6">2</text>
</g>
</svg>
